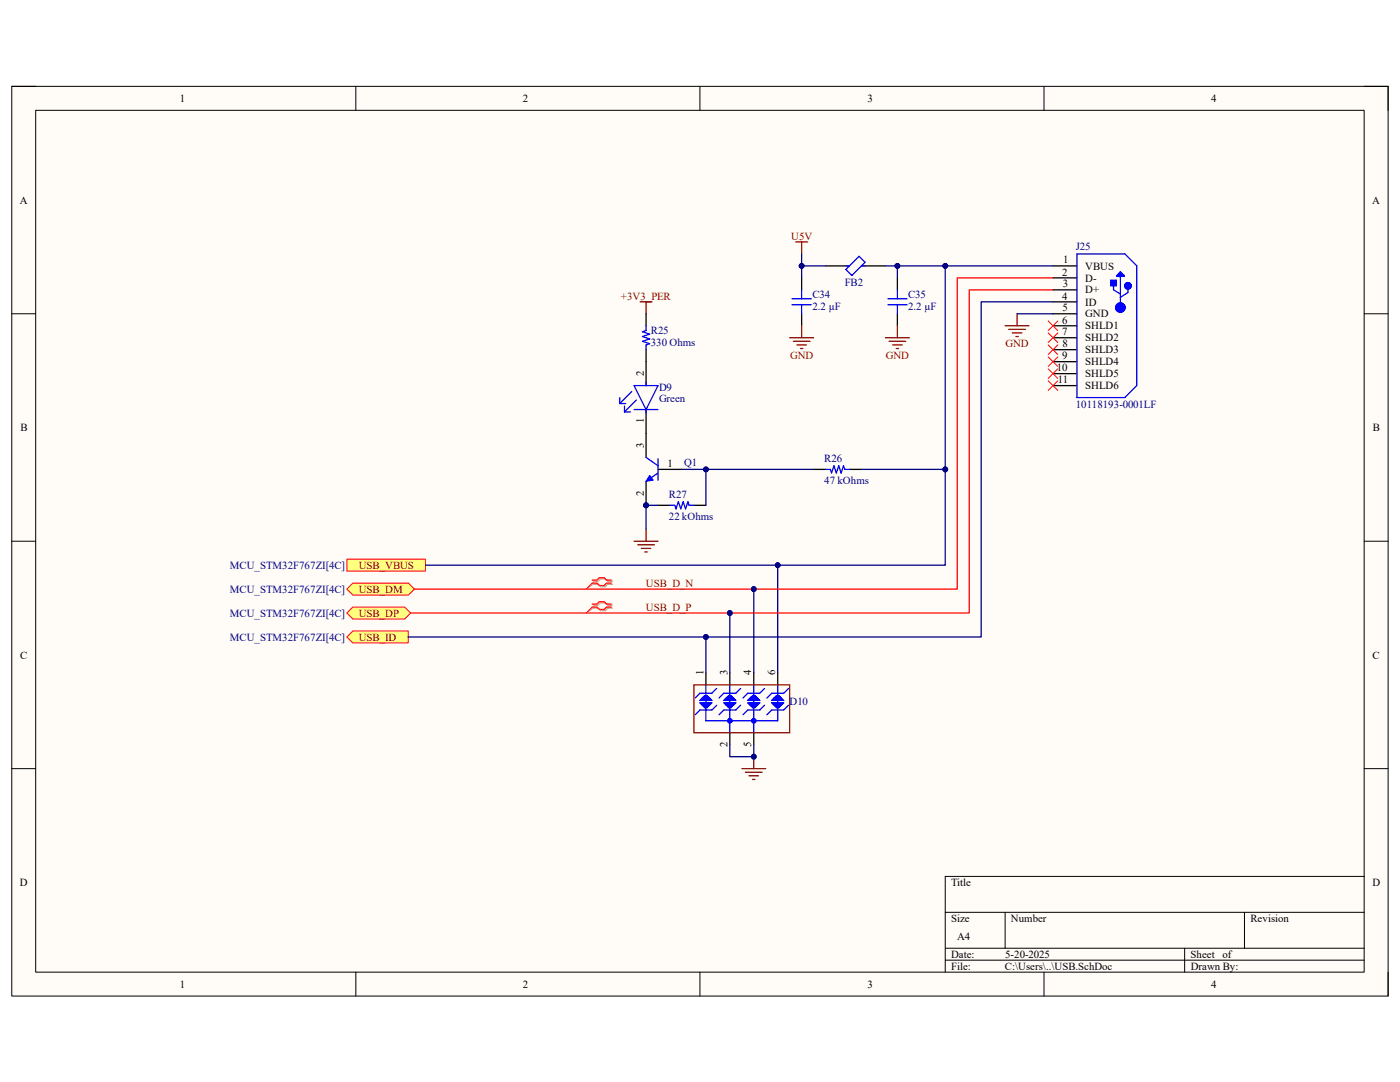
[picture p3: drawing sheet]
<svg xmlns="http://www.w3.org/2000/svg" width="279mm" height="216mm" viewBox="0 0 279 216" stroke-linecap="round" stroke-linejoin="round" font-family="sans-serif">
<path d="M2.3 17.2h274.7v181.6h-274.7z" fill-rule="evenodd" fill="#fffcf8"/>
<path d="M2.3 17.2h274.7v181.6h-274.7z" fill="none" stroke="#000" stroke-width=".2"/>
<path d="M7.1 22h265.1v172h-265.1z" fill-rule="evenodd" fill="#fffcf8"/>
<g fill="none" stroke="#000" stroke-width=".2">
<path d="M2.3 17.2h4.8M71 17.2v4.8M139.7 17.2v4.8M208.4 17.2v4.8M272.2 17.2h4.8v4.8M7.1 22h265.1v172h-265.1zM2.3 62.6h4.8M272.2 62.6h4.8M2.3 108h4.8M272.2 108h4.8M2.3 153.4h4.8M272.2 153.4h4.8"/>
<path d="M272.2 174.9h-83.6v19.1M71 194v4.8M139.7 194v4.8M188.6 182h83.6M188.6 189.2h83.6M188.6 191.6h83.6M200.6 182v7.2M208.4 194v4.8M236.4 189.2v4.8M248.4 182v7.2M277 194v4.8"/>
</g>
<path d="M127.7 60.2h2.4M128.9 60.2v2.4M126.5 108h4.8M127.3 108.7h3.3M128 109.4h1.9M128.7 110.1h.5M128.9 105.6v2.4" fill="none" stroke="#800000" stroke-width=".25"/>
<g fill="none" stroke="#000" stroke-width=".25">
<path d="M128.9 62.6v2.4M128.9 69.8v7.1M128.9 81.7v4.8M162.4 93.7h2.4M169.5 93.7h2.4M131.3 100.8h2.4M138.5 100.8h2.4M140.9 134.3v2.4M145.7 134.3v2.4M150.4 134.3v2.4M155.2 134.3v2.4M145.7 146.2v2.4"/>
<path d="M150.4 146.2v2.4"/>
</g>
<g fill="none" stroke="#00f" stroke-width=".25">
<path d="M123.7 79.3v1.2M126.1 78.1l-2.4 2.4M126.5 76.9h4.8l-2.4 4.8zM127 79.8l-2.4 2.4M128.9 65v1l-.7 .2 1.5 .5-1.5 .5 1.5 .4-1.5 .5 1.5 .5-.8 .2v1M128.9 76.2v.7M123.7 80.5h1.2M124.6 81v1.2M124.6 82.2h1.2M126.5 81.7h4.8M128.9 81.7v.7M164.8 93.7h.9l.3 .7 .4-1.5 .5 1.5 .5-1.5 .5 1.5 .4-1.5 .3 .8h.9"/>
<path d="M133.7 100.8h1l.2 .7 .5-1.4 .5 1.4 .4-1.4 .5 1.4 .5-1.4 .2 .7h1M149.2 138.3h2.4M149.5 139.5h1.9M149.7 139.8v-.5h1.4v.5M150 139.8v-.8h.9v.8M150.2 138.8l-1 1h2.4l-.9-1M150.2 138.8h.5M150.2 138.8v1M150.4 136.7v9.5M150.7 138.8v1"/>
</g>
<circle cx="150.4" cy="143.8" r=".48" fill="#00f"/>
<circle cx="150.4" cy="143.8" r=".48" fill="none" stroke="#00f" stroke-width=".2"/>
<g fill="none" stroke="#00f" stroke-width=".25">
<path d="M139.9 139.5h1.9M140.2 139.8v-.5h1.4v.5M140.4 139.8v-.8h1v.8M140.6 138.8h.5M140.6 138.8l-.9 1h2.4l-1-1M140.6 138.8v1M140.9 136.7v7.1h14.3v-7.1M141.1 138.8v1M143 137.4l-.9 .9h-2.4l-1 1M144.7 139.5h1.9M144.9 139.8v-.5h1.5v.5M145.2 139.8v-.8h.9v.8"/>
<path d="M145.4 138.8h.5M145.4 138.8l-.9 1h2.3l-.9-1M145.4 138.8v1M145.7 136.7v9.5M145.9 138.8v1M147.8 137.4l-1 .9h-2.3l-1 1M149.2 138.3l-.9 1M152.6 137.4l-1 .9M154.3 139.5h1.9M154.5 139.8v-.5h1.4v.5M154.7 139.8v-.8h1v.8M155 138.8l-1 1h2.4l-1-1"/>
<path d="M155 138.8h.4M155 138.8v1M155.4 138.8v1M157.4 137.4l-1 .9h-2.4l-.9 1M139.9 140.5h1.9M140.2 140.2v.5h1.4v-.5M140.4 140.2v.8h1v-.8M140.6 141.2h.5M140.6 141.2l-.9-1h2.4l-1 1M140.6 140.2v1M141.1 140.2v1M143 140.7l-.9 1h-2.4l-1 .9"/>
<path d="M144.7 140.5h1.9M144.9 140.2v.5h1.5v-.5M145.2 140.2v.8h.9v-.8M145.4 141.2h.5M145.4 141.2l-.9-1h2.3l-.9 1M145.4 140.2v1M145.9 140.2v1M147.8 140.7l-1 1h-2.3l-1 .9M149.5 140.5h1.9M149.7 140.2v.5h1.4v-.5M150 140.2v.8h.9v-.8M150.2 141.2l-1-1h2.4l-.9 1"/>
<path d="M150.2 141.2h.5M150.2 140.2v1M150.7 140.2v1M152.6 140.7l-1 1h-2.4l-.9 .9M154.3 140.5h1.9M154.5 140.2v.5h1.4v-.5M154.7 140.2v.8h1v-.8M155 141.2h.4M155 141.2l-1-1h2.4l-1 1M155 140.2v1M155.4 140.2v1M157.4 140.7l-1 1h-2.4l-.9 .9"/>
</g>
<circle cx="145.7" cy="143.8" r=".48" fill="#00f"/>
<circle cx="145.7" cy="143.8" r=".48" fill="none" stroke="#00f" stroke-width=".2"/>
<path d="M138.5 136.7h19.1v9.5h-19.1zM148 153.4h4.8M148.8 154.1h3.3M149.5 154.8h1.9M150.2 155.5h.5M150.4 151v2.4" fill="none" stroke="#800000" stroke-width=".25"/>
<circle cx="150.4" cy="151" r=".48" fill="#000080"/>
<circle cx="150.4" cy="151" r=".48" fill="none" stroke="#000080" stroke-width=".2"/>
<circle cx="128.9" cy="100.8" r=".48" fill="#000080"/>
<circle cx="128.9" cy="100.8" r=".48" fill="none" stroke="#000080" stroke-width=".2"/>
<path d="M128.9 96v4.8M131.3 93.7h4.8" fill="none" stroke="#000" stroke-width=".25"/>
<circle cx="128.9" cy="100.8" r=".48" fill="#000080"/>
<circle cx="128.9" cy="100.8" r=".48" fill="none" stroke="#000080" stroke-width=".2"/>
<path d="M128.9 86.5v4.8" fill="none" stroke="#000" stroke-width=".25"/>
<path d="M128.9 91.3l2.4 1.6M131.3 94.4l-2.4 1.6M131.3 91.5v4.3" fill="none" stroke="#00f" stroke-width=".25"/>
<path d="M129.7 94.9l.7 .9-1.5 .2z" fill="#00f"/>
<path d="M129.7 94.9l.7 .9-1.5 .2z" fill="none" stroke="#00f" stroke-width=".2"/>
<path d="M69.2 111.6h15.7v2.4h-15.7z" fill-rule="evenodd" fill="#ffff80"/>
<path d="M69.2 111.6h15.7v2.4h-15.7z" fill="none" stroke="#f00" stroke-width=".2"/>
<path d="M69.2 117.5l1.2-1.1h11.1l1.2 1.1-1.2 1.2h-11.1z" fill-rule="evenodd" fill="#ffff80"/>
<path d="M69.2 117.5l1.2-1.1h11.1l1.2 1.1-1.2 1.2h-11.1z" fill="none" stroke="#f00" stroke-width=".2"/>
<path d="M69.2 122.3l1.2-1.2h10.4l1.2 1.2-1.2 1.2h-10.4z" fill-rule="evenodd" fill="#ffff80"/>
<path d="M69.2 122.3l1.2-1.2h10.4l1.2 1.2-1.2 1.2h-10.4z" fill="none" stroke="#f00" stroke-width=".2"/>
<path d="M69.2 127.1l1.2-1.2h11.1v2.4h-11.1z" fill-rule="evenodd" fill="#ffff80"/>
<path d="M69.2 127.1l1.2-1.2h11.1v2.4h-11.1z" fill="none" stroke="#f00" stroke-width=".2"/>
<path d="M210.1 53.1h4.8M210.1 55.4h4.8M210.1 57.8h4.8M210.1 60.2h4.8M210.1 62.6h4.8M210.1 65h4.8M210.1 67.4h4.8M210.1 69.8h4.8M210.1 72.2h4.8" fill="none" stroke="#000" stroke-width=".25"/>
<path d="M214.9 50.7h9.6l2.4 2.4v23.8l-2.4 2.4M222.2 56.7v1.1l1.4 .8M223 55h1.4M223.6 55.2v6.2M223.6 54.2l.8 .8v.2h-1.5v-.2zM223.6 54.4l.4 .4h-.8l.4-.2M225.1 57.4v1l-1.5 1" fill="none" stroke="#00f" stroke-width=".25"/>
<path d="M221.7 55.9h1.1v1.1h-1.1z" fill-rule="evenodd" fill="#00f"/>
<g fill="none" stroke="#00f" stroke-width=".25">
<path d="M158.1 59.6h3.8M160 57.8v1.8M168.8 53.1h.7M171.4 51.1l1.2 1.2-2.6 2.7-1.2-1.2zM171.9 53.1h.7M177.2 59.6h3.8M179.1 57.8v1.8M214.9 50.7v28.6h9.6M221.7 55.9h1.1v1.1h-1.1zM158.1 60.8h3.8M160 60.8v1.8M177.2 60.8h3.8"/>
<path d="M179.1 60.8v1.8"/>
</g>
<g fill="none" stroke="#00f" stroke-width="1.2">
<circle cx="225.1" cy="57" r=".19"/>
<circle cx="223.6" cy="61.4" r=".48"/>
</g>
<path d="M160 55.4v2.4M164.8 53.1h4.7M171.9 53.1h4.8M179.1 55.4v2.4M160 62.6v2.4M179.1 62.6v2.4M210.1 76.9h4.8M210.1 74.6h4.8" fill="none" stroke="#000" stroke-width=".25"/>
<g fill="none" stroke="#800000" stroke-width=".25">
<path d="M158.8 48.3h2.4M160 48.3v2.4M157.6 67.4h4.8M158.3 68.1h3.4M159 68.8h1.9M159.7 69.5h.5M160 65v2.4M176.7 67.4h4.8M177.4 68.1h3.4M178.1 68.8h2M178.9 69.5h.4M179.1 65v2.4"/>
<path d="M200.6 65h4.8M201.3 65.7h3.3M202 66.4h1.9M202.7 67.2h.5M203 62.6v2.4"/>
</g>
<path d="M131.3 100.8h-2.4v4.8" fill="none" stroke="#000080" stroke-width=".25"/>
<circle cx="128.9" cy="100.8" r=".48" fill="#000080"/>
<circle cx="128.9" cy="100.8" r=".48" fill="none" stroke="#000080" stroke-width=".2"/>
<path d="M145.7 148.6v2.4h4.7v-2.4" fill="none" stroke="#000080" stroke-width=".25"/>
<circle cx="150.4" cy="151" r=".48" fill="#000080"/>
<circle cx="150.4" cy="151" r=".48" fill="none" stroke="#000080" stroke-width=".2"/>
<path d="M140.9 127.1v7.2" fill="none" stroke="#000080" stroke-width=".25"/>
<circle cx="140.9" cy="127.1" r=".48" fill="#000080"/>
<circle cx="140.9" cy="127.1" r=".48" fill="none" stroke="#000080" stroke-width=".2"/>
<path d="M145.7 122.3v12" fill="none" stroke="#000080" stroke-width=".25"/>
<circle cx="145.7" cy="122.3" r=".48" fill="#000080"/>
<circle cx="145.7" cy="122.3" r=".48" fill="none" stroke="#000080" stroke-width=".2"/>
<path d="M150.4 117.5v16.8" fill="none" stroke="#000080" stroke-width=".25"/>
<circle cx="150.4" cy="117.5" r=".48" fill="#000080"/>
<circle cx="150.4" cy="117.5" r=".48" fill="none" stroke="#000080" stroke-width=".2"/>
<path d="M155.2 112.8v21.5" fill="none" stroke="#000080" stroke-width=".25"/>
<circle cx="155.2" cy="112.8" r=".48" fill="#000080"/>
<circle cx="155.2" cy="112.8" r=".48" fill="none" stroke="#000080" stroke-width=".2"/>
<path d="M140.9 93.7v7.1" fill="none" stroke="#000080" stroke-width=".25"/>
<circle cx="140.9" cy="93.7" r=".48" fill="#000080"/>
<circle cx="140.9" cy="93.7" r=".48" fill="none" stroke="#000080" stroke-width=".2"/>
<path d="M210.1 53.1h-21.5v59.7h-103.7" fill="none" stroke="#000080" stroke-width=".25"/>
<circle cx="155.2" cy="112.8" r=".48" fill="#000080"/>
<circle cx="155.2" cy="112.8" r=".48" fill="none" stroke="#000080" stroke-width=".2"/>
<circle cx="188.6" cy="93.7" r=".48" fill="#000080"/>
<circle cx="188.6" cy="93.7" r=".48" fill="none" stroke="#000080" stroke-width=".2"/>
<circle cx="188.6" cy="53.1" r=".48" fill="#000080"/>
<circle cx="188.6" cy="53.1" r=".48" fill="none" stroke="#000080" stroke-width=".2"/>
<path d="M210.1 55.4h-19.1v62.1h-108.3" fill="none" stroke="#f00" stroke-width=".25"/>
<circle cx="150.4" cy="117.5" r=".48" fill="#000080"/>
<circle cx="150.4" cy="117.5" r=".48" fill="none" stroke="#000080" stroke-width=".2"/>
<path d="M210.1 57.8h-16.7v64.5h-111.4" fill="none" stroke="#f00" stroke-width=".25"/>
<circle cx="145.7" cy="122.3" r=".48" fill="#000080"/>
<circle cx="145.7" cy="122.3" r=".48" fill="none" stroke="#000080" stroke-width=".2"/>
<path d="M210.1 60.2h-14.3v66.9h-114.3" fill="none" stroke="#000080" stroke-width=".25"/>
<circle cx="140.9" cy="127.1" r=".48" fill="#000080"/>
<circle cx="140.9" cy="127.1" r=".48" fill="none" stroke="#000080" stroke-width=".2"/>
<path d="M203 62.6h7.1M136.1 93.7h26.3" fill="none" stroke="#000080" stroke-width=".25"/>
<circle cx="140.9" cy="93.7" r=".48" fill="#000080"/>
<circle cx="140.9" cy="93.7" r=".48" fill="none" stroke="#000080" stroke-width=".2"/>
<path d="M171.9 93.7h16.7" fill="none" stroke="#000080" stroke-width=".25"/>
<circle cx="188.6" cy="93.7" r=".48" fill="#000080"/>
<circle cx="188.6" cy="93.7" r=".48" fill="none" stroke="#000080" stroke-width=".2"/>
<path d="M176.7 53.1h11.9" fill="none" stroke="#000080" stroke-width=".25"/>
<circle cx="179.1" cy="53.1" r=".48" fill="#000080"/>
<circle cx="179.1" cy="53.1" r=".48" fill="none" stroke="#000080" stroke-width=".2"/>
<circle cx="188.6" cy="53.1" r=".48" fill="#000080"/>
<circle cx="188.6" cy="53.1" r=".48" fill="none" stroke="#000080" stroke-width=".2"/>
<path d="M164.8 53.1h-4.8v2.3" fill="none" stroke="#000080" stroke-width=".25"/>
<circle cx="160" cy="53.1" r=".48" fill="#000080"/>
<circle cx="160" cy="53.1" r=".48" fill="none" stroke="#000080" stroke-width=".2"/>
<path d="M160 50.7v2.4" fill="none" stroke="#000080" stroke-width=".25"/>
<circle cx="160" cy="53.1" r=".48" fill="#000080"/>
<circle cx="160" cy="53.1" r=".48" fill="none" stroke="#000080" stroke-width=".2"/>
<path d="M179.1 53.1v2.3" fill="none" stroke="#000080" stroke-width=".25"/>
<circle cx="179.1" cy="53.1" r=".48" fill="#000080"/>
<circle cx="179.1" cy="53.1" r=".48" fill="none" stroke="#000080" stroke-width=".2"/>
<g fill="none" stroke="#f00" stroke-width=".2">
<path d="M209.2 64.1l1.9 1.9M209.2 66.4l1.9 1.9M209.2 68.8l1.9 1.9M209.2 71.2l1.9 1.9M209.2 73.6l1.9 1.9M209.2 76l1.9 1.9M211.1 64.1l-1.9 1.9M211.1 66.4l-1.9 1.9M211.1 68.8l-1.9 1.9M211.1 71.2l-1.9 1.9M211.1 73.6l-1.9 1.9M211.1 76l-1.9 1.9"/>
<path d="M118.2 116.4l-1.2 1.1M118.2 121.1l-1.2 1.2"/>
</g>
<path d="M118.4 116h1l.5-.5h.9l.5 .5h.9M118.4 116.6h1l.5 .5h.9l.5-.5h.9M118.4 120.8h1l.5-.5h.9l.5 .5h.9M118.4 121.4h1l.5 .4h.9l.5-.4h.9" fill="none" stroke="#d0a19e" stroke-width=".25"/>
<path d="M118.4 116.6l-1.4 .9M118.4 121.4l-1.4 .9" fill="none" stroke="#d0a19e" stroke-width=".2"/>
<path d="M118.2 115.8h.9l.5-.5h1l.5 .5h.9M118.2 116.4h.9l.5 .4h1l.5-.4h.9M118.2 120.5h.9l.5-.4h1l.5 .4h.9M118.2 121.1h.9l.5 .5h1l.5-.5h.9" fill="none" stroke="#f00" stroke-width=".25"/>
<g font-size="2.2">
<text x="35.9" y="20.4">1</text>
<text x="104.4" y="20.4">2</text>
<text x="173.1" y="20.4">3</text>
<text x="241.7" y="20.4">4</text>
<text x="3.9" y="40.6">A</text>
<text x="273.9" y="40.6">A</text>
<text x="212.2" y="52.6">1</text>
<text x="216.6" y="53.8">VBUS</text>
<text x="212" y="55">2</text>
<text x="212" y="59.8">4</text>
<text x="212.1" y="57.4">3</text>
<text x="216.6" y="56.2">D-</text>
<text x="216.6" y="58.5">D+</text>
<text x="212" y="64.6">6</text>
<text x="212" y="62.1">5</text>
<text x="216.6" y="61">ID</text>
<text x="216.6" y="63.3">GND</text>
<text x="216.6" y="65.7">SHLD1</text>
<text x="212" y="66.9">7</text>
<text x="212" y="71.7">9</text>
<text x="212" y="69.3">8</text>
<text x="216.6" y="68.1">SHLD2</text>
<text x="216.6" y="70.5">SHLD3</text>
<text x="128.5" y="75" transform="rotate(-90 128.5 75)">2</text>
<text x="210.9" y="74.1">10</text>
<text x="211.1" y="76.5">11</text>
<text x="216.6" y="72.9">SHLD4</text>
<text x="216.6" y="77.7">SHLD6</text>
<text x="216.6" y="75.3">SHLD5</text>
<text x="4.1" y="86">B</text>
<text x="128.5" y="89.4" transform="rotate(-90 128.5 89.4)">3</text>
<text x="128.5" y="84.5" transform="rotate(-90 128.5 84.5)">1</text>
<text x="274" y="86">B</text>
<text x="133.2" y="93.2">1</text>
<text x="128.5" y="98.9" transform="rotate(-90 128.5 98.9)">2</text>
<text x="4" y="131.4">C</text>
<text x="273.9" y="131.4">C</text>
<text x="140.4" y="134.7" transform="rotate(-90 140.4 134.7)">1</text>
<text x="145.2" y="134.7" transform="rotate(-90 145.2 134.7)">3</text>
<text x="149.9" y="134.7" transform="rotate(-90 149.9 134.7)">4</text>
<text x="154.7" y="134.7" transform="rotate(-90 154.7 134.7)">6</text>
<text x="145.2" y="149.1" transform="rotate(-90 145.2 149.1)">2</text>
<text x="149.9" y="149.1" transform="rotate(-90 149.9 149.1)">5</text>
<text x="4" y="176.8">D</text>
<text x="189.8" y="176.8">Title</text>
<text x="273.9" y="176.8">D</text>
<text x="189.8" y="184">Size</text>
<text x="201.8" y="184">Number</text>
<text x="249.6" y="184">Revision</text>
<text x="189.8" y="191.1">Date:</text>
<text x="191" y="187.5">A4</text>
<text x="200.6" y="191.1">5-20-2025</text>
<text x="237.6" y="191.1">Sheet of</text>
<text x="35.9" y="197.1">1</text>
<text x="104.4" y="197.1">2</text>
<text x="173.1" y="197.1">3</text>
<text x="189.8" y="193.5">File:</text>
<text x="200.6" y="193.5">C:\Users\..\USB.SchDoc</text>
<text x="237.6" y="193.5">Drawn By:</text>
<text x="241.7" y="197.1">4</text>
</g>
<g font-size="2.2" fill="#800000">
<text x="157.9" y="47.8">U5V</text>
<text x="123.9" y="59.8">+3V3_PER</text>
<text x="157.7" y="71.7">GND</text>
<text x="176.8" y="71.7">GND</text>
<text x="200.7" y="69.3">GND</text>
<text x="71.6" y="113.5">USB_VBUS</text>
<text x="71.6" y="118.3">USB_DM</text>
<text x="128.9" y="117.1">USB_D_N</text>
<text x="71.6" y="123.1">USB_DP</text>
<text x="128.9" y="121.9">USB_D_P</text>
<text x="71.6" y="127.8">USB_ID</text>
</g>
<g font-size="2.2" fill="#000080">
<text x="214.7" y="50">J25</text>
<text x="162.1" y="59.5">C34</text>
<text x="168.6" y="57.2">FB2</text>
<text x="181.2" y="59.5">C35</text>
<text x="162.1" y="61.9">2.2 µF</text>
<text x="181.2" y="61.9">2.2 µF</text>
<text x="129.9" y="69.1">330 Ohms</text>
<text x="129.9" y="66.7">R25</text>
<text x="131.5" y="77.9">D9</text>
<text x="131.5" y="80.3">Green</text>
<text x="214.7" y="81.5">10118193-0001LF</text>
<text x="136.6" y="93">Q1</text>
<text x="164.5" y="92.2">R26</text>
<text x="133.5" y="99.4">R27</text>
<text x="164.5" y="96.6">47 kOhms</text>
<text x="133.5" y="103.7">22 kOhms</text>
<text x="45.9" y="113.5">MCU_STM32F767ZI[4C]</text>
<text x="45.9" y="118.3">MCU_STM32F767ZI[4C]</text>
<text x="45.9" y="123.1">MCU_STM32F767ZI[4C]</text>
<text x="45.9" y="127.8">MCU_STM32F767ZI[4C]</text>
<text x="157.6" y="140.7">D10</text>
</g>
</svg>
